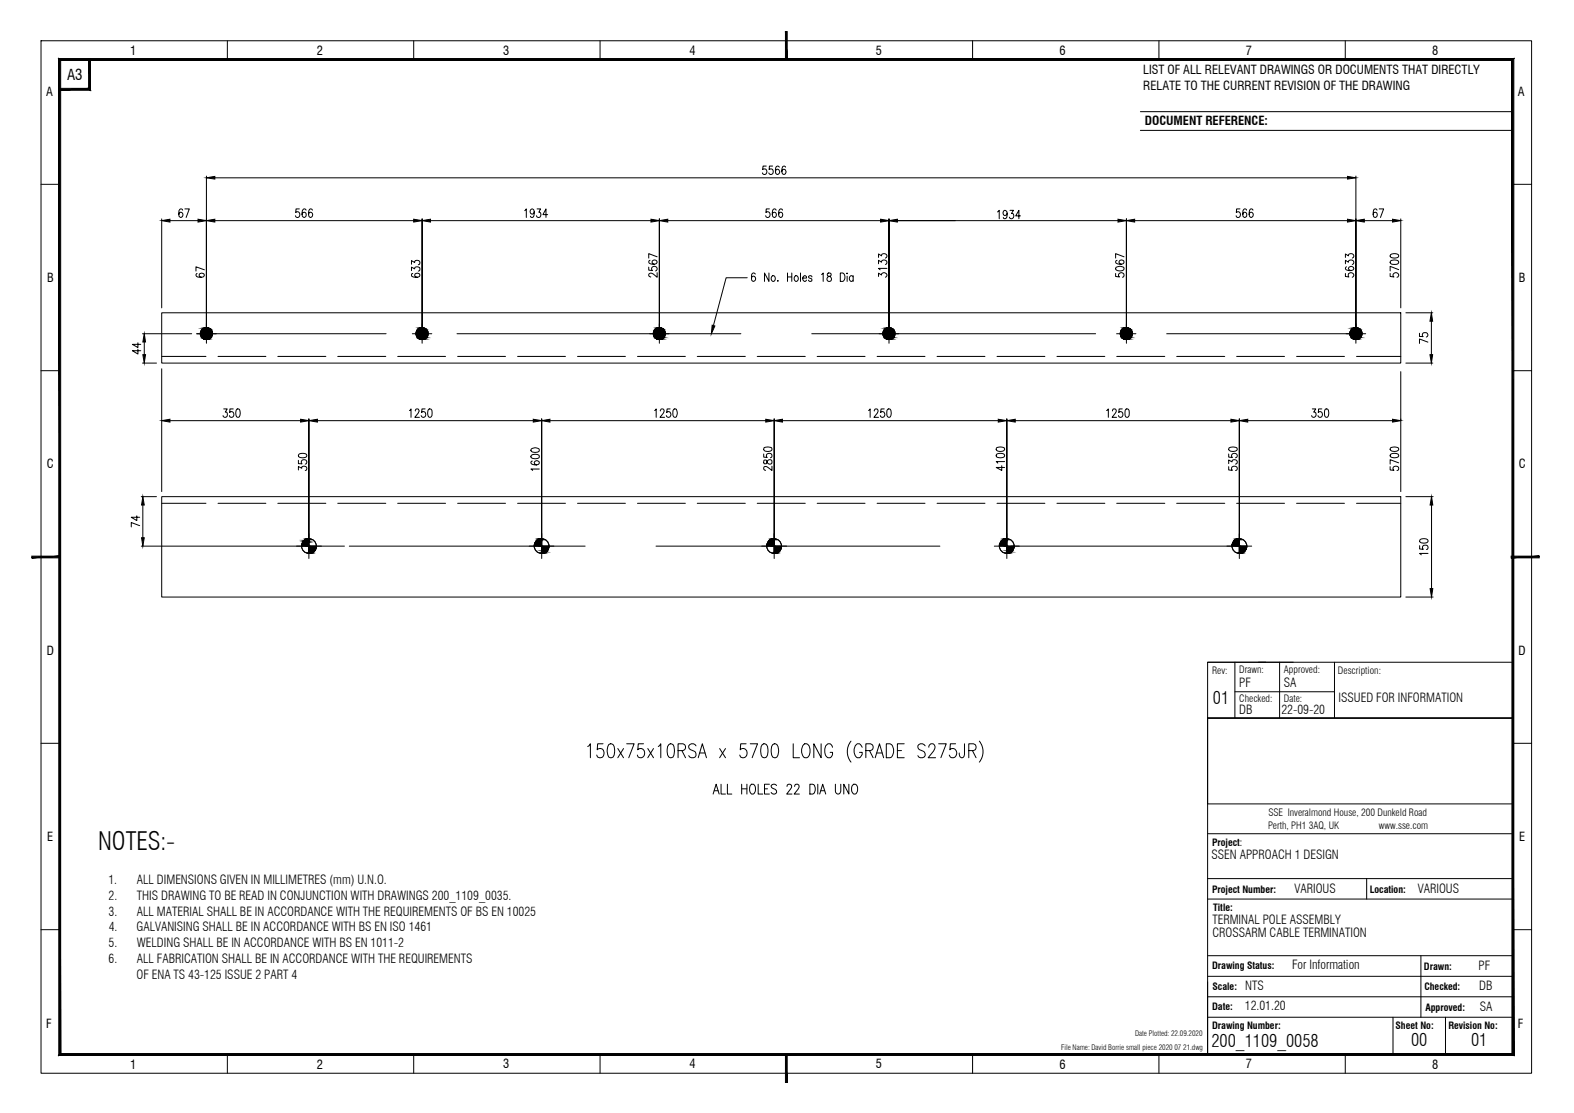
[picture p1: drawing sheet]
<svg xmlns="http://www.w3.org/2000/svg" width="420mm" height="297mm" viewBox="0 0 420 297" stroke-linecap="round" stroke-linejoin="round" font-family="sans-serif">
<!-- layer: Border -->
<g fill="none" stroke="#000" stroke-width=".27">
<path d="M304.4 29.8h99.4M304.4 34.8h99.4M322.4 176.7h81.4M345.2 176.7h-22.8v14.9h81.4h-81.4v89.8h81.4M356.2 176.7v14.9M403.8 213.5v18.1M322.4 222.5h81.4M322.4 234.5h81.4M322.4 239.9h81.4M364.8 234.5v5.4M322.4 255.1h81.4M379.3 255.1v16.4"/>
<path d="M322.4 260.6h81.4M322.4 266h81.4M322.4 271.5h81.4M371.8 271.5v9.9M385.9 271.5v9.9"/>
</g>
<!-- layer: Border Grid -->
<g fill="none" stroke="#000" stroke-width=".27">
<path d="M11 10.9h397.8v275.5h-397.8zM60.7 10.9v5M110.4 10.9v5M160.2 10.9v5M259.6 10.9v5M309.4 10.9v5M359.1 10.9v5M11 49.2h4.9M403.8 49.2h5M11 98.9h4.9M403.8 98.9h5M11 198.4h4.9"/>
<path d="M403.8 198.4h5M11 248.1h4.9M403.8 248.1h5M60.7 281.4v5M110.4 281.4v5M160.2 281.4v5M259.6 281.4v5M309.4 281.4v5M359.1 281.4v5"/>
</g>
<!-- layer: Border -->
<g fill="#000" stroke="#000" stroke-width=".27">
<path d="M15.7 15.6l.5 .5 387.9-.5zM16.2 16.1l387.9-.5-.5 .5zM404.1 15.6l-.5 .5 .5 265.6zM403.6 16.1l.5 265.6-.5-.5zM15.7 281.7h388.4l-.5-.5zM16.2 281.2h387.4l-387.9 .5zM15.7 15.6v266.1l.5-.5zM15.7 15.6l.5 .5v265.1z"/>
<path d="M15.9 23.6v.5l7.8-.5zM15.9 24.1l7.8-.5 .5 .5zM23.7 15.9v7.7l.5 .5zM23.7 15.9h.5v8.2z"/>
</g>
<!-- layer: 0 -->
<g fill="#000" stroke="#000" stroke-width=".27">
<path d="M209.7 8.4v7.5h.4zM209.7 8.4h.4v7.5z"/>
<path d="M8.5 148.9h7.4v-.5zM8.5 148.4h7.4l-7.4 .5z"/>
<path d="M403.4 148.9h7.5v-.5zM403.4 148.4h7.5l-7.5 .5z"/>
<path d="M209.7 281.4v7.5h.4zM209.7 281.4h.4v7.5z"/>
</g>
<path d="M329.6 176.7v14.9M335.9 176.7h2M341.6 176.7v14.9M403.8 176.7v14.9M322.4 191.6h81.4v22.9h-81.4zM329.6 184.6h26.6" fill="none" stroke="#000" stroke-width=".27"/>
<!-- layer: PDF19_Text -->
<g fill="none" stroke="#000" stroke-width=".27">
<path d="M156.9 199.2l.7-.7v3.7M161 198.5h-1.5l-.1 1.6a1.08 1.08 0 0 1 1.4-.2 1.08 1.08 0 0 1 .4 1.3 .99 .99 0 0 1-.8 1 .99 .99 0 0 1-1.1-.7M162.5 198.7l.7-.2a1.78 1.78 0 0 1 .9 2.1l-.5 1.5-.7 .1a1.92 1.92 0 0 1-.8-2.1zM164.9 199.8l1.5 2.4M166.4 199.8l-1.5 2.4M167.3 198.5h2l-1.5 3.7M171.8 198.5h-1.4l-.1 1.6a1.2 1.2 0 0 1 1.9 .6 1.2 1.2 0 0 1-1.4 1.5l-.4-.1-.3-.6M172.9 199.8l1.5 2.4M174.4 199.8l-1.5 2.4M175.7 199.2l.7-.7v3.7M178.5 198.7l.7-.2a1.78 1.78 0 0 1 .8 2.1l-.4 1.5-.7 .1a1.78 1.78 0 0 1-.8-2.1l.1-.9zM185.8 199.1a.98 .98 0 0 0-1.3-.6 .98 .98 0 0 0-.5 1.3l1.2 .6a.95 .95 0 0 1 .5 1.3 .95 .95 0 0 1-1.1 .5l-.8-.5"/>
<path d="M192.1 199.8l1.6 2.4M193.7 199.8l-1.6 2.4M199.2 198.5h-1.5l-.1 1.6a1.2 1.2 0 0 1 1.9 .6 1.2 1.2 0 0 1-1.4 1.5l-.4-.1-.2-.6M200.3 198.5h1.9l-1.4 3.7M203.5 198.7l.7-.2a1.78 1.78 0 0 1 .8 2.1l-.4 1.5-.7 .1a1.78 1.78 0 0 1-.8-2.1l.1-.9zM206.3 198.7l.7-.2a2.25 2.25 0 0 1 .7 3l-.3 .6-.7 .1a1.78 1.78 0 0 1-.8-2.1l.1-.9zM211.7 198.5v3.7h1.7M214.5 198.7l.3-.2a1.28 1.28 0 0 1 1.4 1.4 2.19 2.19 0 0 1-.8 2.3 1.66 1.66 0 0 1-1.4-2.3zM219.2 198.5v3.7l-2-3.7v3.7M222.2 199.4a.93 .93 0 0 0-1.4-.7 2.43 2.43 0 0 0 .2 3.5h.6a1.39 1.39 0 0 0 .6-1.4h-.6M227.2 197.8a4.5 4.5 0 0 0 0 5.6M230.2 199.4a1.03 1.03 0 0 0-1.6-.7 2.43 2.43 0 0 0 .2 3.5 1.14 1.14 0 0 0 1.4-1.4h-.8"/>
<path d="M236.6 198.5h1a2.22 2.22 0 0 1 0 3.7h-1zM241.4 198.5h-1.8v3.7h1.8M247 199.1a.98 .98 0 0 0-1.3-.6 .98 .98 0 0 0-.6 1.3l1.3 .6a.95 .95 0 0 1 .5 1.3 .95 .95 0 0 1-1.2 .5l-.4-.1-.3-.4M247.9 199.4l.2-.5 .4-.4h.6l.2 .2a1.26 1.26 0 0 1-.1 1.7l-1.4 1.8h2M250.6 198.5h2l-1.5 3.7M255.1 198.5h-1.4l-.1 1.6a1.19 1.19 0 0 1 1.8 .7 1.19 1.19 0 0 1-1.3 1.4l-.4-.1-.3-.6M257.5 198.5l-.2 3.3a.61 .61 0 0 1-.5 .4 .61 .61 0 0 1-.6-.4l-.1-.8M261.4 197.8a4.5 4.5 0 0 1 0 5.6M181 200.3h1.3a.94 .94 0 0 0 .7-.9 .94 .94 0 0 0-.7-.9h-1.3v3.7M182 200.3l1 1.9M186.4 202.2l1.1-3.7 1.1 3.7M186.8 201h1.4"/>
<path d="M190.4 211.9l.8-2.6 .8 2.6M190.7 211h1M192.5 209.3v2.6h1.2M194.2 209.3v2.6h1.2M198 209.3v2.6M198 210.5h1.4M199.4 209.3v2.6M200.3 209.6l.3-.3a1.33 1.33 0 0 1 .9 2.2l-.4 .4a1.29 1.29 0 0 1-.9-2zM202.4 209.3v2.6h1.2M204.1 210.5h.8M205.4 209.3h-1.3v2.6h1.3M207.3 209.6a.79 .79 0 0 0-.8-.3 .79 .79 0 0 0-.6 .6l.1 .3 .9 .5a.71 .71 0 0 1 .3 1 .71 .71 0 0 1-1.1 .1l-.2-.3"/>
<path d="M210.1 209.9l.1-.4a.66 .66 0 0 1 .8-.1 .66 .66 0 0 1 .2 .9l-1.2 1.6h1.4M212.1 209.9l.2-.5 .6-.1 .3 .2 .1 .6-1.3 1.8h1.4M216.2 209.3h.7a1.52 1.52 0 0 1 0 2.6h-.7zM218.3 209.3v2.6M218.8 211.9l.8-2.6 .8 2.6M219.1 211h1M223 209.3v1.9a.74 .74 0 0 0 1.1 .6l.3-.6v-1.9M226.6 209.3v2.6l-1.4-2.6v2.6M227.5 209.6a.78 .78 0 0 1 1-.2 .78 .78 0 0 1 .4 .9l-.1 1a.72 .72 0 0 1-.7 .6 .72 .72 0 0 1-.7-.6l-.1-1zM231.1 200.3h1.3a.93 .93 0 0 0 .7-.9 .93 .93 0 0 0-.7-.9h-1.3v3.7M232.1 200.3l1 1.9M233.6 202.2l1.2-3.7 1.1 3.7"/>
<path d="M234 201h1.4M239.6 200.3h1.1M258.6 200.3h1.2a.93 .93 0 0 0 .8-.9 .93 .93 0 0 0-.8-.9h-1.2v3.7M259.6 200.3l.9 1.9"/>
</g>
<!-- layer: PDF19_EL-Holes -->
<g fill="none" stroke="#000" stroke-width=".27">
<path d="M52.5 89.1h5.2M55.1 86.4v5.2M110.1 89.1h5.2M112.7 86.4v5.2M173.4 89.1h5.2M176 86.4v5.2M234.7 89.1h5.2M237.3 86.4v5.2M298.1 89.1h5.1M300.7 86.4v5.2M359.4 89.1h5.2M361.9 86.4v5.2"/>
<path d="M79.2 145.8h6.6M82.5 142.5v6.6M141.3 145.8h6.6M144.6 142.5v6.6M203.4 145.8h6.6M206.7 142.5v6.6M265.4 145.8h6.7M268.8 142.5v6.6M327.5 145.8h6.6M330.8 142.5v6.6"/>
<circle cx="55.1" cy="89" r="1.59"/>
<circle cx="112.7" cy="89" r="1.59"/>
<circle cx="176" cy="89" r="1.59"/>
<circle cx="237.3" cy="89" r="1.59"/>
<circle cx="300.7" cy="89" r="1.59"/>
<circle cx="362" cy="89" r="1.59"/>
<circle cx="82.5" cy="145.7" r="1.97"/>
<circle cx="144.6" cy="145.7" r="1.97"/>
<circle cx="206.6" cy="145.7" r="1.97"/>
<circle cx="268.7" cy="145.7" r="1.97"/>
<circle cx="330.8" cy="145.7" r="1.97"/>
</g>
<g fill="#000" stroke="#000" stroke-width=".27">
<path d="M82.1 143.8h.4zM82.5 147.6h.7zM144.2 143.8h.4zM144.6 147.6h.7zM206.3 143.8h.4zM206.7 147.6h.6zM268.4 143.8h.4zM268.8 147.6h.6zM330.5 143.8h.3zM330.8 147.6h.7z"/>
<path d="M54.8 90.6h.3zM55.1 90.6h.3z"/>
<path d="M54.8 87.5h.3zM54.6 87.5h.5z"/>
<path d="M54.6 87.5l.5 .2zM54.3 87.7h.8z"/>
<path d="M54.3 87.7l.8 .1zM54.1 87.8h1z"/>
<path d="M54.1 87.8l1 .2v-.2zM54.1 87.8l1 .2h-1.2z"/>
<path d="M53.9 88l1.2 .2v-.2zM53.9 88l1.2 .2h-1.4z"/>
<path d="M53.7 88.2l1.4 .3v-.3zM53.7 88.2l1.4 .3h-1.5z"/>
<path d="M53.6 88.5l1.5 .3v-.3zM53.6 88.5l1.5 .3h-1.6z"/>
<path d="M53.5 88.8l1.6 .3v-.3zM53.5 88.8l1.6 .3h-1.6z"/>
<path d="M53.5 89.1l1.6 .2v-.2zM53.5 89.1l1.6 .2h-1.6z"/>
<path d="M53.5 89.3l1.6 .3v-.3zM53.5 89.3l1.6 .3h-1.5z"/>
<path d="M53.6 89.6l1.5 .2v-.2zM53.6 89.6l1.5 .2h-1.4z"/>
<path d="M53.7 89.8l1.4 .3v-.3zM53.7 89.8l1.4 .3h-1.2z"/>
<path d="M53.9 90.1l1.2 .2v-.2zM53.9 90.1l1.2 .2h-1z"/>
<path d="M54.1 90.3l1 .1v-.1zM54.1 90.3l1 .1z"/>
<path d="M54.3 90.4l.8 .2zM54.3 90.4l.8 .2z"/>
<path d="M54.6 90.6h.5zM54.6 90.6h.5z"/>
<path d="M55.1 87.4l.3 .1zM54.8 87.5l.3-.1z"/>
<path d="M55.1 87.5h.6zM55.1 87.5h.6z"/>
<path d="M55.1 87.5l.9 .2zM55.1 87.5l.9 .2z"/>
<path d="M55.1 90.6h.6zM55.1 90.6h.3z"/>
<path d="M55.1 87.7l1.1 .1zM55.1 87.7l1.1 .1z"/>
<path d="M55.1 90.4h.9zM55.1 90.4l.6 .2z"/>
<path d="M55.1 87.8l1.3 .2-.2-.2zM55.1 87.8l1.3 .2h-1.3z"/>
<path d="M55.1 90.3l.9 .1 .2-.1zM55.1 90.3l.9 .1h-.9z"/>
<path d="M55.1 88l1.4 .2-.1-.2zM55.1 88l1.4 .2h-1.4z"/>
<path d="M55.1 90.1l1.1 .2 .2-.2zM55.1 90.1l1.1 .2h-1.1z"/>
<path d="M55.1 88.2l1.5 .3-.1-.3zM55.1 88.2l1.5 .3h-1.5z"/>
<path d="M55.1 89.8l1.3 .3 .1-.3zM55.1 89.8l1.3 .3h-1.3z"/>
<path d="M55.1 88.5l1.6 .3-.1-.3zM55.1 88.5l1.6 .3h-1.6z"/>
<path d="M55.1 89.6l1.4 .2 .1-.2zM55.1 89.6l1.4 .2h-1.4z"/>
<path d="M55.1 88.8l1.6 .3v-.3zM55.1 88.8l1.6 .3h-1.6z"/>
<path d="M55.1 89.1l1.6 .2v-.2zM55.1 89.1l1.6 .2h-1.6z"/>
<path d="M55.1 89.3l1.5 .3 .1-.3zM55.1 89.3l1.5 .3h-1.5z"/>
<path d="M112.4 90.6h.3zM112.7 90.6h.2z"/>
<path d="M112.4 87.5h.3zM112.1 87.5h.6z"/>
<path d="M112.1 87.5l.6 .2zM111.8 87.7h.9z"/>
<path d="M111.8 87.7l.9 .1zM111.6 87.8h1.1z"/>
<path d="M111.6 87.8l1.1 .2v-.2zM111.6 87.8l1.1 .2h-1.3z"/>
<path d="M111.4 88l1.3 .2v-.2zM111.4 88l1.3 .2h-1.4z"/>
<path d="M111.3 88.2l1.4 .3v-.3zM111.3 88.2l1.4 .3h-1.5z"/>
<path d="M111.2 88.5l1.5 .3v-.3zM111.2 88.5l1.5 .3h-1.6z"/>
<path d="M111.1 88.8l1.6 .3v-.3zM111.1 88.8l1.6 .3h-1.7z"/>
<path d="M111 89.1l1.7 .2v-.2zM111 89.1l1.7 .2h-1.6z"/>
<path d="M111.1 89.3l1.6 .3v-.3zM111.1 89.3l1.6 .3h-1.5z"/>
<path d="M111.2 89.6l1.5 .2v-.2zM111.2 89.6l1.5 .2h-1.4z"/>
<path d="M111.3 89.8l1.4 .3v-.3zM111.3 89.8l1.4 .3h-1.3z"/>
<path d="M111.4 90.1l1.3 .2v-.2zM111.4 90.1l1.3 .2h-1.1z"/>
<path d="M111.6 90.3l1.1 .1v-.1zM111.6 90.3l1.1 .1h-.9z"/>
<path d="M111.8 90.4l.9 .2zM111.8 90.4l.9 .2z"/>
<path d="M112.1 90.6h.6zM112.1 90.6h.6z"/>
<path d="M112.7 87.4l.2 .1zM112.4 87.5l.3-.1z"/>
<path d="M112.7 87.5h.5zM112.7 87.5h.5z"/>
<path d="M112.7 87.5l.8 .2zM112.7 87.5l.8 .2z"/>
<path d="M112.7 90.6h.5zM112.7 90.6h.2z"/>
<path d="M112.7 87.7l1 .1zM112.7 87.7l1 .1z"/>
<path d="M112.7 90.4h.8zM112.7 90.4l.5 .2z"/>
<path d="M112.7 87.8l1.2 .2-.2-.2zM112.7 87.8l1.2 .2h-1.2z"/>
<path d="M112.7 90.3l.8 .1 .2-.1zM112.7 90.3l.8 .1h-.8z"/>
<path d="M112.7 88l1.4 .2-.2-.2zM112.7 88l1.4 .2h-1.4z"/>
<path d="M112.7 90.1l1 .2 .2-.2zM112.7 90.1l1 .2h-1z"/>
<path d="M112.7 88.2l1.5 .3-.1-.3zM112.7 88.2l1.5 .3h-1.5z"/>
<path d="M112.7 89.8l1.2 .3 .2-.3zM112.7 89.8l1.2 .3h-1.2z"/>
<path d="M112.7 88.5l1.5 .3v-.3zM112.7 88.5l1.5 .3h-1.5z"/>
<path d="M112.7 89.6l1.4 .2 .1-.2zM112.7 89.6l1.4 .2h-1.4z"/>
<path d="M112.7 88.8l1.5 .3v-.3zM112.7 88.8l1.5 .3h-1.5z"/>
<path d="M112.7 89.1l1.5 .2v-.2zM112.7 89.1l1.5 .2h-1.5z"/>
<path d="M112.7 89.3l1.5 .3v-.3zM112.7 89.3l1.5 .3h-1.5z"/>
<path d="M175.7 90.6h.3zM176 90.6h.3z"/>
<path d="M175.7 87.5h.3zM175.5 87.5h.5z"/>
<path d="M175.5 87.5l.5 .2zM175.2 87.7h.8z"/>
<path d="M175.2 87.7l.8 .1zM174.9 87.8h1.1z"/>
<path d="M174.9 87.8l1.1 .2v-.2zM174.9 87.8l1.1 .2h-1.2z"/>
<path d="M174.8 88l1.2 .2v-.2zM174.8 88l1.2 .2h-1.4z"/>
<path d="M174.6 88.2l1.4 .3v-.3zM174.6 88.2l1.4 .3h-1.5z"/>
<path d="M174.5 88.5l1.5 .3v-.3zM174.5 88.5l1.5 .3h-1.6z"/>
<path d="M174.4 88.8l1.6 .3v-.3zM174.4 88.8l1.6 .3h-1.6z"/>
<path d="M174.4 89.1l1.6 .2v-.2zM174.4 89.1l1.6 .2h-1.6z"/>
<path d="M174.4 89.3l1.6 .3v-.3zM174.4 89.3l1.6 .3h-1.5z"/>
<path d="M174.5 89.6l1.5 .2v-.2zM174.5 89.6l1.5 .2h-1.4z"/>
<path d="M174.6 89.8l1.4 .3v-.3zM174.6 89.8l1.4 .3h-1.2z"/>
<path d="M174.8 90.1l1.2 .2v-.2zM174.8 90.1l1.2 .2h-1.1z"/>
<path d="M174.9 90.3l1.1 .1v-.1zM174.9 90.3l1.1 .1z"/>
<path d="M175.2 90.4l.8 .2zM175.2 90.4l.8 .2z"/>
<path d="M175.5 90.6h.5zM175.5 90.6h.5z"/>
<path d="M176 87.4l.3 .1zM175.7 87.5l.3-.1z"/>
<path d="M176 87.5h.6zM176 87.5h.6z"/>
<path d="M176 87.5l.8 .2zM176 87.5l.8 .2z"/>
<path d="M176 90.6h.6zM176 90.6h.3z"/>
<path d="M176 87.7l1.1 .1zM176 87.7l1.1 .1z"/>
<path d="M176 90.4h.8zM176 90.4l.6 .2z"/>
<path d="M176 87.8l1.2 .2-.1-.2zM176 87.8l1.2 .2h-1.2z"/>
<path d="M176 90.3l.8 .1 .3-.1zM176 90.3l.8 .1h-.8z"/>
<path d="M176 88l1.4 .2-.2-.2zM176 88l1.4 .2h-1.4z"/>
<path d="M176 90.1l1.1 .2 .1-.2zM176 90.1l1.1 .2h-1.1z"/>
<path d="M176 88.2l1.5 .3-.1-.3zM176 88.2l1.5 .3h-1.5z"/>
<path d="M176 89.8l1.2 .3 .2-.3zM176 89.8l1.2 .3h-1.2z"/>
<path d="M176 88.5l1.6 .3-.1-.3zM176 88.5l1.6 .3h-1.6z"/>
<path d="M176 89.6l1.4 .2 .1-.2zM176 89.6l1.4 .2h-1.4z"/>
<path d="M176 88.8l1.6 .3v-.3zM176 88.8l1.6 .3h-1.6z"/>
<path d="M176 89.3l1.5 .3 .1-.3zM176 89.3l1.5 .3h-1.5z"/>
<path d="M176 89.1l1.6 .2v-.2zM176 89.1l1.6 .2h-1.6z"/>
<path d="M237.1 90.6h.2zM237.3 90.6h.3z"/>
<path d="M237.1 87.5h.2zM236.8 87.5h.5z"/>
<path d="M236.8 87.5l.5 .2zM236.5 87.7h.8z"/>
<path d="M236.5 87.7l.8 .1zM236.3 87.8h1z"/>
<path d="M236.3 87.8l1 .2v-.2zM236.3 87.8l1 .2h-1.2z"/>
<path d="M236.1 88l1.2 .2v-.2zM236.1 88l1.2 .2h-1.4z"/>
<path d="M235.9 88.2l1.4 .3v-.3zM235.9 88.2l1.4 .3h-1.5z"/>
<path d="M235.8 88.5l1.5 .3v-.3zM235.8 88.5l1.5 .3h-1.6z"/>
<path d="M235.7 88.8l1.6 .3v-.3zM235.7 88.8l1.6 .3h-1.6z"/>
<path d="M235.7 89.1l1.6 .2v-.2zM235.7 89.1l1.6 .2h-1.6z"/>
<path d="M235.7 89.3l1.6 .3v-.3zM235.7 89.3l1.6 .3h-1.5z"/>
<path d="M235.8 89.6l1.5 .2v-.2zM235.8 89.6l1.5 .2h-1.4z"/>
<path d="M235.9 89.8l1.4 .3v-.3zM235.9 89.8l1.4 .3h-1.2z"/>
<path d="M236.1 90.1l1.2 .2v-.2zM236.1 90.1l1.2 .2h-1z"/>
<path d="M236.3 90.3l1 .1v-.1zM236.3 90.3l1 .1z"/>
<path d="M236.5 90.4l.8 .2zM236.5 90.4l.8 .2z"/>
<path d="M236.8 90.6h.5zM236.8 90.6h.5z"/>
<path d="M237.3 87.4l.3 .1zM237.1 87.5l.2-.1z"/>
<path d="M237.3 87.5h.6zM237.3 87.5h.6z"/>
<path d="M237.3 87.5l.8 .2zM237.3 87.5l.8 .2z"/>
<path d="M237.3 90.6h.6zM237.3 90.6h.3z"/>
<path d="M237.3 87.7l1 .1zM237.3 87.7l1 .1z"/>
<path d="M237.3 90.4h.8zM237.3 90.4l.6 .2z"/>
<path d="M237.3 87.8l1.2 .2-.2-.2zM237.3 87.8l1.2 .2h-1.2z"/>
<path d="M237.3 90.3l.8 .1 .2-.1zM237.3 90.3l.8 .1h-.8z"/>
<path d="M237.3 88l1.4 .2-.2-.2zM237.3 88l1.4 .2h-1.4z"/>
<path d="M237.3 90.1l1 .2 .2-.2zM237.3 90.1l1 .2h-1z"/>
<path d="M237.3 88.2l1.5 .3-.1-.3zM237.3 88.2l1.5 .3h-1.5z"/>
<path d="M237.3 89.8l1.2 .3 .2-.3zM237.3 89.8l1.2 .3h-1.2z"/>
<path d="M237.3 88.5l1.6 .3-.1-.3zM237.3 88.5l1.6 .3h-1.6z"/>
<path d="M237.3 89.6l1.4 .2 .1-.2zM237.3 89.6l1.4 .2h-1.4z"/>
<path d="M237.3 88.8l1.6 .3v-.3zM237.3 88.8l1.6 .3h-1.6z"/>
<path d="M237.3 89.3l1.5 .3 .1-.3zM237.3 89.3l1.5 .3h-1.5z"/>
<path d="M237.3 89.1l1.6 .2v-.2zM237.3 89.1l1.6 .2h-1.6z"/>
<path d="M300.3 90.6h.4zM300.7 90.6h.2z"/>
<path d="M300.3 87.5h.4zM300.1 87.5h.6z"/>
<path d="M300.1 87.5l.6 .2zM299.8 87.7h.9z"/>
<path d="M299.8 87.7l.9 .1zM299.6 87.8h1.1z"/>
<path d="M299.6 87.8l1.1 .2v-.2zM299.6 87.8l1.1 .2h-1.3z"/>
<path d="M299.4 88l1.3 .2v-.2zM299.4 88l1.3 .2h-1.5z"/>
<path d="M299.2 88.2l1.5 .3v-.3zM299.2 88.2l1.5 .3h-1.5z"/>
<path d="M299.2 88.5l1.5 .3v-.3zM299.2 88.5l1.5 .3h-1.6z"/>
<path d="M299.1 88.8l1.6 .3v-.3zM299.1 88.8l1.6 .3h-1.7z"/>
<path d="M299 89.1l1.7 .2v-.2zM299 89.1l1.7 .2h-1.6z"/>
<path d="M299.1 89.3l1.6 .3v-.3zM299.1 89.3l1.6 .3h-1.5z"/>
<path d="M299.2 89.6l1.5 .2v-.2zM299.2 89.6l1.5 .2h-1.5z"/>
<path d="M299.2 89.8l1.5 .3v-.3zM299.2 89.8l1.5 .3h-1.3z"/>
<path d="M299.4 90.1l1.3 .2v-.2zM299.4 90.1l1.3 .2h-1.1z"/>
<path d="M299.6 90.3l1.1 .1v-.1zM299.6 90.3l1.1 .1z"/>
<path d="M299.8 90.4l.9 .2zM299.8 90.4l.9 .2z"/>
<path d="M300.1 90.6h.6zM300.1 90.6h.6z"/>
<path d="M300.7 87.4l.2 .1zM300.3 87.5l.4-.1z"/>
<path d="M300.7 87.5h.5zM300.7 87.5h.5z"/>
<path d="M300.7 87.5l.7 .2zM300.7 87.5l.7 .2z"/>
<path d="M300.7 90.6h.5zM300.7 90.6h.2z"/>
<path d="M300.7 87.7l1 .1zM300.7 87.7l1 .1z"/>
<path d="M300.7 90.4h.7zM300.7 90.4l.5 .2z"/>
<path d="M300.7 87.8l1.2 .2-.2-.2zM300.7 87.8l1.2 .2h-1.2z"/>
<path d="M300.7 90.3l.7 .1 .3-.1zM300.7 90.3l.7 .1h-.7z"/>
<path d="M300.7 88l1.4 .2-.2-.2zM300.7 88l1.4 .2h-1.4z"/>
<path d="M300.7 90.1l1 .2 .2-.2zM300.7 90.1l1 .2h-1z"/>
<path d="M300.7 88.2l1.5 .3-.1-.3zM300.7 88.2l1.5 .3h-1.5z"/>
<path d="M300.7 89.8l1.2 .3 .2-.3zM300.7 89.8l1.2 .3h-1.2z"/>
<path d="M300.7 88.5l1.5 .3v-.3zM300.7 88.5l1.5 .3h-1.5z"/>
<path d="M300.7 89.6l1.4 .2 .1-.2zM300.7 89.6l1.4 .2h-1.4z"/>
<path d="M300.7 88.8l1.5 .3v-.3zM300.7 88.8l1.5 .3h-1.5z"/>
<path d="M300.7 89.1l1.5 .2v-.2zM300.7 89.1l1.5 .2h-1.5z"/>
<path d="M300.7 89.3l1.5 .3v-.3zM300.7 89.3l1.5 .3h-1.5z"/>
<path d="M360.3 89.1v.2h1.6zM360.3 89.1h1.6v.2z"/>
<path d="M360.3 88.8v.3h1.6zM360.3 88.8h1.6v.3z"/>
<path d="M360.4 88.5l-.1 .3h1.6zM360.4 88.5h1.5v.3z"/>
<path d="M360.3 89.3l.1 .3h1.5zM360.3 89.3h1.6v.3z"/>
<path d="M360.6 88.2l-.2 .3h1.5zM360.6 88.2h1.3v.3z"/>
<path d="M360.4 89.6l.2 .2h1.3zM360.4 89.6h1.5v.2z"/>
<path d="M360.7 88l-.1 .2h1.3zM360.7 88h1.2v.2z"/>
<path d="M360.6 89.8l.1 .3h1.2zM360.6 89.8h1.3v.3z"/>
<path d="M360.9 87.8l-.2 .2h1.2zM360.9 87.8h1v.2z"/>
<path d="M360.7 90.1l.2 .2h1zM360.7 90.1h1.2v.2z"/>
<path d="M360.9 87.8h1zM361.1 87.7l.8 .1z"/>
<path d="M360.9 90.3l1 .1zM360.9 90.3h1v.1z"/>
<path d="M361.1 87.7h.8zM361.4 87.5l.5 .2z"/>
<path d="M361.1 90.4l.8 .2zM361.1 90.4l.8 .2z"/>
<path d="M361.4 87.5h.5zM361.7 87.5h.2z"/>
<path d="M361.7 90.6h.2zM361.9 90.6h.3z"/>
<path d="M361.4 90.6h.5zM361.4 90.6h.5z"/>
<path d="M361.9 90.6h.3zM361.9 90.6h.6z"/>
<path d="M361.9 90.4l.6 .2zM361.9 90.4h.9z"/>
<path d="M361.9 90.3v.1h.9zM361.9 90.3h1.1l-.2 .1z"/>
<path d="M361.9 90.1v.2h1.1zM361.9 90.1h1.3l-.2 .2z"/>
<path d="M361.9 89.8v.3h1.3zM361.9 89.8h1.4l-.1 .3z"/>
<path d="M361.9 89.6v.2h1.4zM361.9 89.6h1.6l-.2 .2z"/>
<path d="M361.9 89.3v.3h1.6zM361.9 89.3h1.6v.3z"/>
<path d="M361.9 89.1v.2h1.6zM361.9 89.1h1.6v.2z"/>
<path d="M361.9 88.8v.3h1.6zM361.9 88.8h1.6v.3z"/>
<path d="M361.9 88.5v.3h1.6zM361.9 88.5h1.6v.3z"/>
<path d="M361.9 88.2v.3h1.6zM361.9 88.2h1.4l.2 .3z"/>
<path d="M361.9 88v.2h1.4zM361.9 88h1.3l.1 .2z"/>
<path d="M361.9 87.8v.2h1.3zM361.9 87.8h1.1l.2 .2z"/>
<path d="M361.9 87.7l1.1 .1zM361.9 87.7l1.1 .1z"/>
<path d="M361.9 87.5l.9 .2zM361.9 87.5l.9 .2z"/>
<path d="M361.9 87.5h.6zM361.9 87.5h.6z"/>
<path d="M361.9 87.4l.3 .1zM361.7 87.5l.2-.1z"/>
<path d="M82.1 143.8l.4 .1zM81.8 143.9h.7zM81.8 143.9l.7 .2v-.2zM81.5 144.1l.3-.2 .7 .2zM81.5 144.1l1 .1v-.1zM81.2 144.2l.3-.1 1 .1zM81.2 144.2l1.3 .3v-.3zM81.2 144.2l1.3 .3h-1.5zM81 144.5l1.5 .3v-.3zM81 144.5l1.5 .3h-1.7zM80.8 144.8l1.7 .3v-.3zM80.8 144.8l1.7 .3h-1.9zM80.6 145.1l1.9 .3v-.3zM80.6 145.1l1.9 .3h-2zM80.5 145.4l2 .4v-.4zM80.5 145.4l2 .4h-2z"/>
<path d="M82.5 147.6l.3 .1zM82.5 147.7h.3z"/>
<path d="M82.5 145.8l1.9 .3v-.3zM82.5 145.8l1.9 .3h-1.9zM82.5 146.1l1.8 .3 .1-.3zM82.5 146.1l1.8 .3h-1.8zM82.5 146.4l1.7 .3 .1-.3zM82.5 146.4l1.7 .3h-1.7zM82.5 146.7l1.5 .3 .2-.3zM82.5 146.7l1.5 .3h-1.5zM82.5 147l1.3 .3 .2-.3zM82.5 147l1.3 .3h-1.3zM82.5 147.3l1 .1 .3-.1zM82.5 147.3l1 .1h-1zM82.5 147.4l.7 .2 .3-.2zM82.5 147.4l.7 .2h-.7z"/>
<path d="M144.2 143.8l.4 .1zM143.9 143.9h.7zM143.9 143.9l.7 .2v-.2zM143.6 144.1l.3-.2 .7 .2zM143.6 144.1l1 .1v-.1zM143.3 144.2l.3-.1 1 .1zM143.3 144.2l1.3 .3v-.3zM143.3 144.2l1.3 .3h-1.5zM143.1 144.5l1.5 .3v-.3zM143.1 144.5l1.5 .3h-1.7zM142.9 144.8l1.7 .3v-.3zM142.9 144.8l1.7 .3h-1.9zM142.7 145.1l1.9 .3v-.3zM142.7 145.1l1.9 .3h-2zM142.6 145.4l2 .4v-.4zM142.6 145.4l2 .4h-2z"/>
<path d="M144.6 147.6l.3 .1zM144.6 147.7h.3z"/>
<path d="M144.6 145.8l1.9 .3v-.3zM144.6 145.8l1.9 .3h-1.9zM144.6 146.1l1.8 .3 .1-.3zM144.6 146.1l1.8 .3h-1.8zM144.6 146.4l1.7 .3 .1-.3zM144.6 146.4l1.7 .3h-1.7zM144.6 146.7l1.5 .3 .2-.3zM144.6 146.7l1.5 .3h-1.5zM144.6 147l1.2 .3 .3-.3zM144.6 147l1.2 .3h-1.2zM144.6 147.3l1 .1 .2-.1zM144.6 147.3l1 .1h-1zM144.6 147.4l.7 .2 .3-.2zM144.6 147.4l.7 .2h-.7z"/>
<path d="M206.3 143.8l.4 .1zM206 143.9h.7zM206 143.9l.7 .2v-.2zM205.6 144.1l.4-.2 .7 .2zM205.6 144.1l1.1 .1v-.1zM205.4 144.2l.2-.1 1.1 .1zM205.4 144.2l1.3 .3v-.3zM205.4 144.2l1.3 .3h-1.6zM205.1 144.5l1.6 .3v-.3zM205.1 144.5l1.6 .3h-1.7zM205 144.8l1.7 .3v-.3zM205 144.8l1.7 .3h-1.9zM204.8 145.1l1.9 .3v-.3zM204.8 145.1l1.9 .3h-2zM204.7 145.4l2 .4v-.4zM204.7 145.4l2 .4h-2z"/>
<path d="M206.7 147.6l.3 .1zM206.7 147.7h.3z"/>
<path d="M206.7 145.8l1.9 .3v-.3zM206.7 145.8l1.9 .3h-1.9zM206.7 146.1l1.8 .3 .1-.3zM206.7 146.1l1.8 .3h-1.8zM206.7 146.4l1.7 .3 .1-.3zM206.7 146.4l1.7 .3h-1.7zM206.7 146.7l1.5 .3 .2-.3zM206.7 146.7l1.5 .3h-1.5zM206.7 147l1.2 .3 .3-.3zM206.7 147l1.2 .3h-1.2zM206.7 147.3l.9 .1 .3-.1zM206.7 147.3l.9 .1h-.9zM206.7 147.4l.6 .2 .3-.2zM206.7 147.4l.6 .2h-.6z"/>
<path d="M268.4 143.8l.4 .1zM268.1 143.9h.7zM268.1 143.9l.7 .2v-.2zM267.8 144.1l.3-.2 .7 .2zM267.8 144.1l1 .1v-.1zM267.4 144.2l.4-.1 1 .1zM267.4 144.2l1.4 .3v-.3zM267.4 144.2l1.4 .3h-1.6zM267.2 144.5l1.6 .3v-.3zM267.2 144.5l1.6 .3h-1.7zM267.1 144.8l1.7 .3v-.3zM267.1 144.8l1.7 .3h-1.9zM266.9 145.1l1.9 .3v-.3zM266.9 145.1l1.9 .3h-2zM266.8 145.4l2 .4v-.4zM266.8 145.4l2 .4h-2z"/>
<path d="M268.8 147.6l.3 .1zM268.8 147.7h.3z"/>
<path d="M268.8 145.8l1.9 .3v-.3zM268.8 145.8l1.9 .3h-1.9zM268.8 146.1l1.8 .3 .1-.3zM268.8 146.1l1.8 .3h-1.8zM268.8 146.4l1.7 .3 .1-.3zM268.8 146.4l1.7 .3h-1.7zM268.8 146.7l1.4 .3 .3-.3zM268.8 146.7l1.4 .3h-1.4zM268.8 147l1.2 .3 .2-.3zM268.8 147l1.2 .3h-1.2zM268.8 147.3l.9 .1 .3-.1zM268.8 147.3l.9 .1h-.9zM268.8 147.4l.6 .2 .3-.2zM268.8 147.4l.6 .2h-.6z"/>
<path d="M330.5 143.8l.3 .1zM330.1 143.9h.7zM330.1 143.9l.7 .2v-.2zM329.8 144.1l.3-.2 .7 .2zM329.8 144.1l1 .1v-.1zM329.6 144.2l.2-.1 1 .1zM329.6 144.2l1.2 .3v-.3zM329.6 144.2l1.2 .3h-1.5zM329.3 144.5l1.5 .3v-.3zM329.3 144.5l1.5 .3h-1.7zM329.1 144.8l1.7 .3v-.3zM329.1 144.8l1.7 .3h-1.8zM329 145.1l1.8 .3v-.3zM329 145.1l1.8 .3h-1.9zM328.9 145.4l1.9 .4v-.4zM328.9 145.4l1.9 .4h-1.9z"/>
<path d="M330.8 147.6l.4 .1zM330.8 147.7h.4z"/>
<path d="M330.8 145.8l2 .3v-.3zM330.8 145.8l2 .3h-2zM330.8 146.1l1.9 .3 .1-.3zM330.8 146.1l1.9 .3h-1.9zM330.8 146.4l1.7 .3 .2-.3zM330.8 146.4l1.7 .3h-1.7zM330.8 146.7l1.5 .3 .2-.3zM330.8 146.7l1.5 .3h-1.5zM330.8 147l1.3 .3 .2-.3zM330.8 147l1.3 .3h-1.3zM330.8 147.3l1 .1 .3-.1zM330.8 147.3l1 .1h-1zM330.8 147.4l.7 .2 .3-.2zM330.8 147.4l.7 .2h-.7z"/>
</g>
<!-- layer: PDF19_EL-Steel -->
<g fill="none" stroke="#000" stroke-width=".27">
<path d="M43.2 83.5h330.7v13.4h-330.7zM43.2 132.5h330.7v26.8h-330.7z"/>
<circle cx="55.1" cy="89" r="1.59"/>
<circle cx="112.7" cy="89" r="1.59"/>
<circle cx="176" cy="89" r="1.59"/>
<circle cx="237.3" cy="89" r="1.59"/>
<circle cx="300.7" cy="89" r="1.59"/>
<circle cx="362" cy="89" r="1.59"/>
<circle cx="82.5" cy="145.7" r="1.97"/>
<circle cx="144.6" cy="145.7" r="1.97"/>
<circle cx="206.6" cy="145.7" r="1.97"/>
<circle cx="268.7" cy="145.7" r="1.97"/>
<circle cx="330.8" cy="145.7" r="1.97"/>
</g>
<!-- layer: PDF19_EL-Steel-Hidd -->
<g fill="none" stroke="#000" stroke-width=".27">
<path d="M43.2 95.1h11.8M58.2 95.1h12.8M74.2 95.1h12.8M90.2 95.1h12.8M106.2 95.1h12.7M122.2 95.1h12.7M138.2 95.1h12.7M154.2 95.1h12.7M170.2 95.1h12.8M186.1 95.1h12.9M202.1 95.1h12.9M218.1 95.1h12.8"/>
<path d="M234.1 95.1h12.8M250.1 95.1h12.8M266.1 95.1h12.8M282.1 95.1h12.8M298.1 95.1h12.8M314.1 95.1h12.8M330.1 95.1h12.8M346.1 95.1h12.8M362.1 95.1h11.8M43.2 134.3h11.8M58.2 134.3h12.8M74.2 134.3h12.8"/>
<path d="M90.2 134.3h12.8M106.2 134.3h12.7M122.2 134.3h12.7M138.2 134.3h12.7M154.2 134.3h12.7M170.2 134.3h12.8M186.1 134.3h12.9M202.1 134.3h12.9M218.1 134.3h12.8M234.1 134.3h12.8M250.1 134.3h12.8M266.1 134.3h12.8"/>
<path d="M282.1 134.3h12.8M298.1 134.3h12.8M314.1 134.3h12.8M330.1 134.3h12.8M346.1 134.3h12.8M362.1 134.3h11.8"/>
</g>
<!-- layer: PDF19_EL-Centre-Line -->
<path d="M52.5 89.1h50.6M122 89.1h75.8M216.7 89.1h75.8M311.4 89.1h50.5M93.2 145.8h63M175.1 145.8h75.8M269.9 145.8h62.9" fill="none" stroke="#000" stroke-width=".27"/>
<!-- layer: PDF19_Dimensions -->
<g fill="none" stroke="#000" stroke-width=".27">
<path d="M43.2 58.4v23.8M45.4 58.9h7.5M48.8 56.1l-.1-.2-.5-.1a1.78 1.78 0 0 0-.2 2.1 .61 .61 0 0 0 .8-.7 .61 .61 0 0 0-1-.3l-.1 .4M49.3 55.8h1.2l-.8 2.2M55.1 58.4v29.3v-29.3M55.1 47v40.7M57.3 58.9h53.1M57.3 47.5h302.4M79.9 55.8h-.9l-.1 .9a.68 .68 0 0 1 1 .1 .68 .68 0 0 1 0 .9 .68 .68 0 0 1-1 .1v-.2M81.7 56.1l-.1-.2-.5-.1a1.35 1.35 0 0 0 .2 2.2 .68 .68 0 0 0 .4-.8 .68 .68 0 0 0-.8-.5l-.3 .6M83.4 56.1l-.1-.2-.5-.1a1.4 1.4 0 0 0 .2 2.2 .68 .68 0 0 0 .5-.8 .68 .68 0 0 0-.9-.5l-.2 .6M112.7 58.4v29.3v-29.3"/>
<path d="M114.9 58.9h58.9M140.1 56.2l.4-.4v2.2M142.6 56.5l-.2 .5a.62 .62 0 0 1-.9-.5 .62 .62 0 0 1 .9-.6l.2 .6a1.14 1.14 0 0 1-.7 1.5l-.3-.3M143.4 55.8h.9l-.5 .8a.65 .65 0 0 1 .5 1.1 .65 .65 0 0 1-1.1-.1M146.2 57.3h-1.3l.8-1.5v2.2M176 58.4v29.3v-29.3M178.3 58.9h120.1M204.5 44.3h-.8l-.1 1a.7 .7 0 0 1 .9 0 .7 .7 0 0 1 0 1 .7 .7 0 0 1-.9 0l-.1-.2M205.4 55.8h-.9v.9a.68 .68 0 0 1 .9 .1 .68 .68 0 0 1 0 .9 .68 .68 0 0 1-.9 .1l-.1-.2M206.2 44.3h-.8l-.1 1a.68 .68 0 0 1 .9 0 .68 .68 0 0 1 0 .9 .68 .68 0 0 1-.9 .1l-.1-.2M207.2 56.1l-.5-.3a1.37 1.37 0 0 0 0 2.2 .68 .68 0 0 0 .5-.8 .68 .68 0 0 0-.8-.5l-.3 .6M208 44.6l-.5-.3a1.34 1.34 0 0 0 .1 2.3 .68 .68 0 0 0 .5-.9 .68 .68 0 0 0-.9-.4l-.2 .5"/>
<path d="M208.9 56.1l-.4-.3a1.38 1.38 0 0 0-.1 2.2 .67 .67 0 0 0 .5-.7 .67 .67 0 0 0-.8-.6l-.3 .6M209.7 44.6l-.5-.3a1.32 1.32 0 0 0 .1 2.3 .68 .68 0 0 0 .5-.9 .68 .68 0 0 0-.9-.4l-.2 .5M237.3 58.4v29.3v-29.3M266.3 56.6l.4-.5v2.3M268.8 56.9a.57 .57 0 0 1-.6 .6 .57 .57 0 0 1-.5-.7l.5-.7a1.24 1.24 0 0 1 .7 1.2 1.24 1.24 0 0 1-.7 1.1l-.4-.4M269.6 56.1h.9l-.5 .9a.66 .66 0 0 1 .6 1 .66 .66 0 0 1-1.2 0M272.4 57.6h-1.3l.9-1.5v2.3M300.7 58.4v29.3v-29.3M302.9 58.9h56.8M331 55.8h-.9l-.1 .9a.68 .68 0 0 1 .9 .1 .68 .68 0 0 1 0 .9 .68 .68 0 0 1-.9 .1v-.2M332.8 56.1l-.1-.2-.5-.1a1.78 1.78 0 0 0-.2 2.1 .6 .6 0 0 0 .8-.7 .6 .6 0 0 0-1-.3v.4M334.5 56.1l-.1-.2-.5-.1a1.4 1.4 0 0 0 .1 2.2 .68 .68 0 0 0 .5-.8 .68 .68 0 0 0-.8-.5l-.3 .6"/>
<path d="M361.9 58.4v29.3v-29.3M361.9 47v40.7M364.2 58.9h7.5M367.6 56.1l-.5-.3a1.48 1.48 0 0 0-.5 1.9l.2 .2a.61 .61 0 0 0 .9-.6 .61 .61 0 0 0-1.1-.4v.4M368.2 55.8h1.1l-.8 2.2M373.9 58.4v23.8M52.6 73l-.3 .4a1.32 1.32 0 0 0 2.3 0 .68 .68 0 0 0-.9-.5 .68 .68 0 0 0-.5 .8l.6 .3M54.6 72l-2.3-.8v1.1M109.8 72.2v-.9l.9 .5a.67 .67 0 0 1 .9-.5 .67 .67 0 0 1 .3 1h-.2M109.8 70.5v-.9l.9 .5a.67 .67 0 0 1 .9-.6 .67 .67 0 0 1 .3 1.1l-.2 .1M110.2 73l-.3 .1-.1 .3a1.39 1.39 0 0 0 1.9 .5l.3-.2a.63 .63 0 0 0-.6-.8 .63 .63 0 0 0-.6 .8l.6 .3M173.2 71.3v.8l.9 .1a.68 .68 0 0 1 .1-1 .68 .68 0 0 1 1 .1 .68 .68 0 0 1-.2 1"/>
<path d="M173.5 69.5l-.3 .4a1.28 1.28 0 0 0 2.2 0 .66 .66 0 0 0-.8-.5 .66 .66 0 0 0-.5 .8l.6 .3M175.4 72.8v1.2l-1-.9a.58 .58 0 0 0-.9-.2 .58 .58 0 0 0-.1 .9l.3 .1M175.4 68.5l-2.2-.8v1.2M199.5 74.1h-5.7l-3.4 12.8M201.6 73.2a.49 .49 0 0 0-.8-.2l-.2 .3v1.5a.64 .64 0 0 0 1.1-.2 .64 .64 0 0 0-.6-.9l-.3 .1-.2 .5M205.3 72.9v2.2l-1.2-2.2v2.2M206.1 73.7a.73 .73 0 0 1 .9 .5 .73 .73 0 0 1-.5 .9 .78 .78 0 0 1-.7-.6 .78 .78 0 0 1 .3-.8zM207.6 74.8v.3zM210.2 72.9v2.2M210.2 73.9h1.2M211.4 72.9v2.2M212.2 73.7a.73 .73 0 0 1 1 .5 .73 .73 0 0 1-.5 .9 .78 .78 0 0 1-.7-.6 .78 .78 0 0 1 .2-.8z"/>
<path d="M213.7 72.9v2.2M214.3 74.2h1v-.4a.71 .71 0 0 0-1.1 .4 .71 .71 0 0 0 .8 .9l.3-.3M216.7 73.9l-.3-.3-.6 .3 .9 .6v.5l-.6 .1-.3-.3M219.3 73.3l.4-.4v2.2M220.9 73v.6a.9 .9 0 0 1 .9 .4 .9 .9 0 0 1 0 1 .71 .71 0 0 1-1.1-.5 .71 .71 0 0 1 .9-.8l.3-.5a.59 .59 0 0 0-1-.2zM224.3 72.9a1.2 1.2 0 0 1 1.2 .7 1.2 1.2 0 0 1-.3 1.4l-.9 .1zM226 73h.2zM226.1 73.7v1.4M227.7 73.9a.63 .63 0 0 0-.9-.1 .63 .63 0 0 0 0 1l.3 .3 .6-.3M227.7 73.6v1.5M234.5 73.8v-.9l.8 .5a.67 .67 0 0 1 1-.5 .67 .67 0 0 1 0 1.1M234.5 70.4v-.9l.8 .5a.67 .67 0 0 1 1-.6 .67 .67 0 0 1 0 1.2"/>
<path d="M234.5 68.7v-.9l.8 .5a.67 .67 0 0 1 1-.6 .67 .67 0 0 1 0 1.2M236.8 71.6h-2.3l.4 .4M297.8 73v.8l1 .1a.67 .67 0 0 1 0-1 .67 .67 0 0 1 1 .1 .67 .67 0 0 1-.2 1M297.9 71.3l.9-.2a1.02 1.02 0 0 1 1.2 .7 1.33 1.33 0 0 1-2.2-.2zM298.2 69.5l-.4 .4a1.33 1.33 0 0 0 2.2 .1 .63 .63 0 0 0-.7-.6 .63 .63 0 0 0-.5 .8l.5 .3M300 68.5l-2.2-.8v1.2M359.1 73v.8l1 .1a.7 .7 0 0 1 0-.9 .7 .7 0 0 1 1 0 .7 .7 0 0 1 0 .9l-.1 .1M359.1 70.4v-.9l.8 .5a.67 .67 0 0 1 1.1-.6 .67 .67 0 0 1 0 1.2M359.1 68.7v-.9l.8 .5a.67 .67 0 0 1 1.1-.6 .67 .67 0 0 1 0 1.2M359.4 71.2l-.3 .5a1.32 1.32 0 0 0 2.3-.1 .68 .68 0 0 0-.9-.5 .68 .68 0 0 0-.4 .9l.5 .2M371.1 73v.8l1 .1a.7 .7 0 0 1 0-1 .7 .7 0 0 1 1 0 .7 .7 0 0 1 .1 1l-.3 .1M371.2 69.6l.9-.2a1 1 0 0 1 1.3 .7 1.52 1.52 0 0 1-2.3 0z"/>
<path d="M371.2 67.9l.9-.2a1 1 0 0 1 1.3 .7 1.52 1.52 0 0 1-2.3 0zM373.4 72l-2.3-.9v1.2M36.8 93.2v1.3l-1.5-.9h2.3M36.8 91.5v1.3l-1.5-.9h2.3M38 96.9h3.8M38 89.1h13.2M38.5 91.3v3.4M43.2 98.4v32.8M373.9 99.2v32M375.3 96.9h7.2M375.3 83.5h7.2M378.9 88.9v.9h1a.65 .65 0 0 1 .1-.9 .65 .65 0 0 1 .9 .1 .65 .65 0 0 1-.2 1"/>
<path d="M381.2 91.3l-2.3-.8v1.2M382.1 85.7v9M45.4 112.3h34.8M59.7 109.1h.9l-.5 .9a.65 .65 0 0 1 .6 1 .65 .65 0 0 1-1.2-.1M62.3 109.1h-.9l-.1 1a.73 .73 0 0 1 1.2 .4 .73 .73 0 0 1-.8 .9l-.3-.1-.2-.4M63.2 109.2l.4-.1a1.48 1.48 0 0 1 0 2.3h-.2a1.7 1.7 0 0 1-.2-2.2zM82.5 111.8v32.6v-32.6M84.7 112.3h57.7M109.3 109.6l.4-.5v2.3M110.9 109.7l.1-.5a.61 .61 0 0 1 .8 .3 .61 .61 0 0 1-.2 .8l-.9 1.1h1.3M113.5 109.1h-.9v1a.68 .68 0 0 1 .9 .1 .68 .68 0 0 1 0 .9 .68 .68 0 0 1-.9 .1l-.2-.3M114.4 109.2l.4-.1a1.48 1.48 0 0 1 0 2.3h-.1a1.7 1.7 0 0 1-.3-2.2z"/>
<path d="M141.8 119.8a1.52 1.52 0 0 1 2.2 .3v.1a1.24 1.24 0 0 1-1.8 .5l-.5-.5zM144.6 111.8v32.6v-32.6M146.8 112.3h57.6M174.7 109.6l.5-.5v2.3M176.3 109.7l.1-.5a.62 .62 0 0 1 .9 .2 .62 .62 0 0 1-.2 .9l-.9 1.1h1.2M178.9 109.1h-.8l-.1 1a.7 .7 0 0 1 .9 .1 .7 .7 0 0 1 0 .9 .7 .7 0 0 1-.9 .1l-.1-.3M179.9 109.2l.4-.1a1.48 1.48 0 0 1 0 2.3h-.2a1.7 1.7 0 0 1-.2-2.2zM203.9 119.5l.9-.2a.96 .96 0 0 1 1.3 .7 1.43 1.43 0 0 1-2.2 0zM206.7 111.8v32.6v-32.6M208.9 112.3h57.6M231.8 109.6l.5-.5v2.3M233.4 109.7l.1-.5a.62 .62 0 0 1 .9 .2 .62 .62 0 0 1-.2 .9l-.9 1.1h1.2"/>
<path d="M236 109.1h-.8l-.1 1a.7 .7 0 0 1 .9 .1 .7 .7 0 0 1 0 .9 .7 .7 0 0 1-.9 .1l-.1-.3M237 109.2l.4-.1a1.48 1.48 0 0 1 0 2.3h-.2a1.7 1.7 0 0 1-.2-2.2zM266 119.5l.9-.2a.98 .98 0 0 1 1.3 .7 1.48 1.48 0 0 1-2.3 0zM268.8 111.8v32.6v-32.6M271 112.3h57.6M295.4 109.6l.5-.5v2.3M297 109.7l.1-.5a.62 .62 0 0 1 .8 .2 .62 .62 0 0 1-.2 .9l-.8 1.1h1.2M299.6 109.1h-.9l-.1 1a.68 .68 0 0 1 1 .1 .68 .68 0 0 1 0 .9 .68 .68 0 0 1-1 .1v-.3M300.5 109.2l.5-.1a1.57 1.57 0 0 1 0 2.3h-.2a1.86 1.86 0 0 1-.3-2.2zM328.1 119.5l.9-.2a1.02 1.02 0 0 1 1.3 .7 1.38 1.38 0 0 1-2.3-.2zM330.8 111.8v32.6v-32.6M333.1 112.3h38.6"/>
<path d="M350.3 109.1h.9l-.5 .9a.65 .65 0 0 1 .6 1 .65 .65 0 0 1-1.2-.1M352.8 109.1h-.8l-.1 1a.68 .68 0 0 1 .9 .1 .68 .68 0 0 1 0 .9 .68 .68 0 0 1-.9 .1l-.1-.3M353.8 109.2l.4-.1a1.57 1.57 0 0 1 0 2.3h-.2a1.86 1.86 0 0 1-.2-2.2zM371.2 119.5l.9-.2a1 1 0 0 1 1.3 .7 1.52 1.52 0 0 1-2.3 0zM36.5 137.7v1.2l-1.5-.9h2.3M37.7 132.5h4.1M38.1 134.8v8.7M79.7 125.4v-.9l.8 .5a.64 .64 0 0 1 1-.6 .64 .64 0 0 1 0 1.2M79.7 122.9v.8l.9 .1a.69 .69 0 0 1 .1-.9 .69 .69 0 0 1 .9 0 .69 .69 0 0 1 .1 .9l-.2 .1M79.8 121.2l.8-.2a.96 .96 0 0 1 1.3 .7 1.47 1.47 0 0 1-2.2 0zM141.8 121.5l.9-.3a.94 .94 0 0 1 1.3 .7 1.47 1.47 0 0 1-2.3 0zM142.1 123.1h-.3l-.1 .3a1.33 1.33 0 0 0 2.3 .1 .63 .63 0 0 0-.8-.6 .63 .63 0 0 0-.5 .9l.5 .3"/>
<path d="M144 125.2h-2.3l.5 .4M203.9 121.2v.8l.9 .1a.68 .68 0 0 1 .1-.9 .68 .68 0 0 1 .9 0 .68 .68 0 0 1 .1 .9l-.3 .1M203.9 122.9a.63 .63 0 0 0 .3 .9l.4-.1a.9 .9 0 0 1 .4-.9 .9 .9 0 0 1 1 .1 .71 .71 0 0 1-.5 1 .71 .71 0 0 1-.8-.8 .45 .45 0 0 0-.8-.2zM206.1 124.4v1.2l-1.4-1.1h-.6l-.2 .7 .5 .3M266 121.2l.9-.2a.98 .98 0 0 1 1.3 .7 1.48 1.48 0 0 1-2.3 0zM267.4 124.3v1.3l-1.5-.8h2.3M268.2 123.2h-2.3l.4 .4M328 124.5v.9l1 .1a.68 .68 0 0 1 0-.9 .68 .68 0 0 1 1 0 .68 .68 0 0 1 0 .9l-.2 .1M328 123.7v-.9l.9 .5a.65 .65 0 0 1 1-.6 .65 .65 0 0 1-.1 1.2M328 121.2v.8l1 .1a.68 .68 0 0 1 0-.9 .68 .68 0 0 1 1 0 .68 .68 0 0 1 0 .9l-.2 .1M371.1 124.5v.9l1 .1a.68 .68 0 0 1 .1-.9 .68 .68 0 0 1 .9 0 .68 .68 0 0 1 .1 .9l-.3 .1M371.2 121.2l.9-.2a1 1 0 0 1 1.3 .7 1.52 1.52 0 0 1-2.3 0z"/>
<path d="M373.4 123.5l-2.3-.8v1.2M375.3 132.5h7.3M382.1 134.8v22.3M37.3 140.3l-2.3-.9v1.2M37.7 145.8h54.2M375.3 159.3h7.3M379 145.6v.9l.9 .1a.69 .69 0 0 1 .1-.9 .69 .69 0 0 1 .9 0 .69 .69 0 0 1 .1 .9h-.2M379.1 144l.8-.2a.94 .94 0 0 1 1.3 .7 1.56 1.56 0 0 1-2.2 0zM381.2 147.7h-2.2l.4 .4"/>
</g>
<g fill="#000" stroke="#000" stroke-width=".27">
<path d="M43.2 58.9l2.2-.4v.8zM52.9 58.5l2.2 .4-2.2 .4zM55.1 58.9l2.2-.4v.8zM55.1 47.5l2.2-.4v.7zM110.4 58.5l2.3 .4-2.3 .4zM112.7 58.9l2.2-.4v.8zM173.8 58.5l2.2 .4-2.2 .4zM176 58.9l2.3-.4v.8zM235.1 58.5l2.2 .4-2.2 .4zM237.3 58.9l2.3-.4v.8zM298.4 58.5l2.3 .4-2.3 .4zM300.7 58.9l2.2-.4v.8z"/>
<path d="M359.7 58.5l2.2 .4-2.2 .4zM359.7 47.1l2.2 .4-2.2 .3zM361.9 58.9l2.3-.4v.8zM371.7 58.5l2.2 .4-2.2 .4zM38.1 94.7h.7l-.3 2.2zM38.5 89.1l.3 2.2h-.7zM190.1 86.8l.7 .2-.9 2.1zM381.7 94.7h.7l-.3 2.2zM382.1 83.5l.3 2.2h-.7zM43.2 112.3l2.2-.4v.7zM80.2 111.9l2.3 .4-2.3 .3zM82.5 112.3l2.2-.4v.7z"/>
<path d="M142.4 111.9l2.2 .4-2.2 .3zM144.6 112.3l2.2-.4v.7zM204.4 111.9l2.3 .4-2.3 .3zM206.7 112.3l2.2-.4v.7zM266.5 111.9l2.3 .4-2.3 .3zM268.8 112.3l2.2-.4v.7zM328.6 111.9l2.2 .4-2.2 .3zM330.8 112.3l2.3-.4v.7zM371.7 111.9l2.2 .4-2.2 .3zM38.1 132.5l.4 2.3h-.7zM382.1 132.5l.4 2.3h-.8zM37.8 143.5h.7l-.4 2.3z"/>
<path d="M381.7 157.1h.8l-.4 2.2z"/>
</g>
<text font-size="6.7" x="26.2" y="226.8">NOTES:-</text>
<g font-size="4.7">
<text x="323.8" y="187.9">01</text>
<text x="323.4" y="279.4">200_1109_0058</text>
<text x="376.7" y="279.2">00</text>
<text x="392.7" y="279.2">01</text>
</g>
<text font-size="4" x="17.9" y="21.3">A3</text>
<g font-size="3.3">
<text x="34.7" y="14.6">1</text>
<text x="84.6" y="14.6">2</text>
<text x="134.3" y="14.6">3</text>
<text x="184.1" y="14.6">4</text>
<text x="233.8" y="14.6">5</text>
<text x="282.9" y="14.6">6</text>
<text x="332.6" y="14.6">7</text>
<text x="382.3" y="14.6">8</text>
<text x="305.2" y="19.8">LIST OF ALL RELEVANT DRAWINGS OR DOCUMENTS THAT DIRECTLY</text>
<text x="305.2" y="24">RELATE TO THE CURRENT REVISION OF THE DRAWING</text>
<text x="12.3" y="25.6">A</text>
<text x="405.2" y="25.6">A</text>
<text x="305.6" y="33.5">DOCUMENT REFERENCE:</text>
<text x="12.6" y="75.3">B</text>
<text x="405.4" y="75.3">B</text>
<text x="12.5" y="125">C</text>
<text x="405.4" y="125">C</text>
<text x="12.5" y="174.8">D</text>
<text x="405.4" y="174.8">D</text>
<text x="330.8" y="183.5">PF</text>
<text x="342.7" y="183.4">SA</text>
<text x="330.8" y="190.6">DB</text>
<text x="342" y="190.6">22-09-20</text>
<text x="357.3" y="187.4">ISSUED FOR INFORMATION</text>
<text x="12.6" y="224.5">E</text>
<text x="405.5" y="224.5">E</text>
<text x="323.4" y="229.2">SSEN APPROACH 1 DESIGN</text>
<text x="28.9" y="236">1.</text>
<text x="36.6" y="236">ALL DIMENSIONS GIVEN IN MILLIMETRES (mm) U.N.O.</text>
<text x="345.6" y="238.3">VARIOUS</text>
<text x="378.4" y="238.3">VARIOUS</text>
<text x="29" y="240.2">2.</text>
<text x="29" y="244.4">3.</text>
<text x="36.6" y="240.2">THIS DRAWING TO BE READ IN CONJUNCTION WITH DRAWINGS 200_1109_0035.</text>
<text x="36.6" y="244.4">ALL MATERIAL SHALL BE IN ACCORDANCE WITH THE REQUIREMENTS OF BS EN 10025</text>
<text x="29" y="248.6">4.</text>
<text x="36.4" y="248.6">GALVANISING SHALL BE IN ACCORDANCE WITH BS EN ISO 1461</text>
<text x="323.6" y="246.7">TERMINAL POLE ASSEMBLY</text>
<text x="323.6" y="250">CROSSARM CABLE TERMINATION</text>
<text x="29" y="252.8">5.</text>
<text x="29" y="257">6.</text>
<text x="36.5" y="252.8">WELDING SHALL BE IN ACCORDANCE WITH BS EN 1011-2</text>
<text x="36.6" y="257">ALL FABRICATION SHALL BE IN ACCORDANCE WITH THE REQUIREMENTS</text>
<text x="36.4" y="261.2">OF ENA TS 43-125 ISSUE 2 PART 4</text>
<text x="344.9" y="258.7">For Information</text>
<text x="394.7" y="258.8">PF</text>
<text x="332.3" y="269.7">12.01.20</text>
<text x="332.4" y="264.2">NTS</text>
<text x="394.8" y="264.3">DB</text>
<text x="395" y="269.7">SA</text>
<text x="12.3" y="274.2">F</text>
<text x="405.2" y="274.2">F</text>
<text x="34.7" y="285.2">1</text>
<text x="84.6" y="285.2">2</text>
<text x="134.3" y="285.2">3</text>
<text x="184.1" y="285.2">4</text>
<text x="233.8" y="285.2">5</text>
<text x="282.9" y="285.2">6</text>
<text x="332.6" y="285.2">7</text>
<text x="382.3" y="285.2">8</text>
</g>
<g font-size="2.7">
<text x="323.6" y="180">Rev:</text>
<text x="330.8" y="179.6">Drawn:</text>
<text x="342.7" y="179.6">Approved:</text>
<text x="357.2" y="180">Description:</text>
<text x="330.8" y="187.5">Checked:</text>
<text x="342.7" y="187.5">Date:</text>
<text x="338.5" y="221.1">Perth, PH1 3AQ, UK</text>
<text x="338.6" y="217.8">SSE Inveralmond House, 200 Dunkeld Road</text>
<text x="368.1" y="221.1">www.sse.com</text>
</g>
<g font-size="2.6">
<text x="323.5" y="225.8">Project:</text>
<text x="323.5" y="238.3">Project Number:</text>
<text x="365.6" y="238.3">Location:</text>
<text x="323.8" y="243.1">Title:</text>
<text x="323.5" y="258.7">Drawing Status:</text>
<text x="380.1" y="258.8">Drawn:</text>
<text x="323.5" y="269.6">Date:</text>
<text x="323.7" y="264.2">Scale:</text>
<text x="380.2" y="264.3">Checked:</text>
<text x="380.5" y="269.7">Approved:</text>
<text x="323.5" y="274.5">Drawing Number:</text>
<text x="372.5" y="274.5">Sheet No:</text>
<text x="386.6" y="274.5">Revision No:</text>
</g>
<g font-size="2">
<text x="283.2" y="280.1">File Name: David Borrie small piece 2020 07 21.dwg</text>
<text x="303" y="276.6">Date Plotted: 22.09.2020</text>
</g>
</svg>
